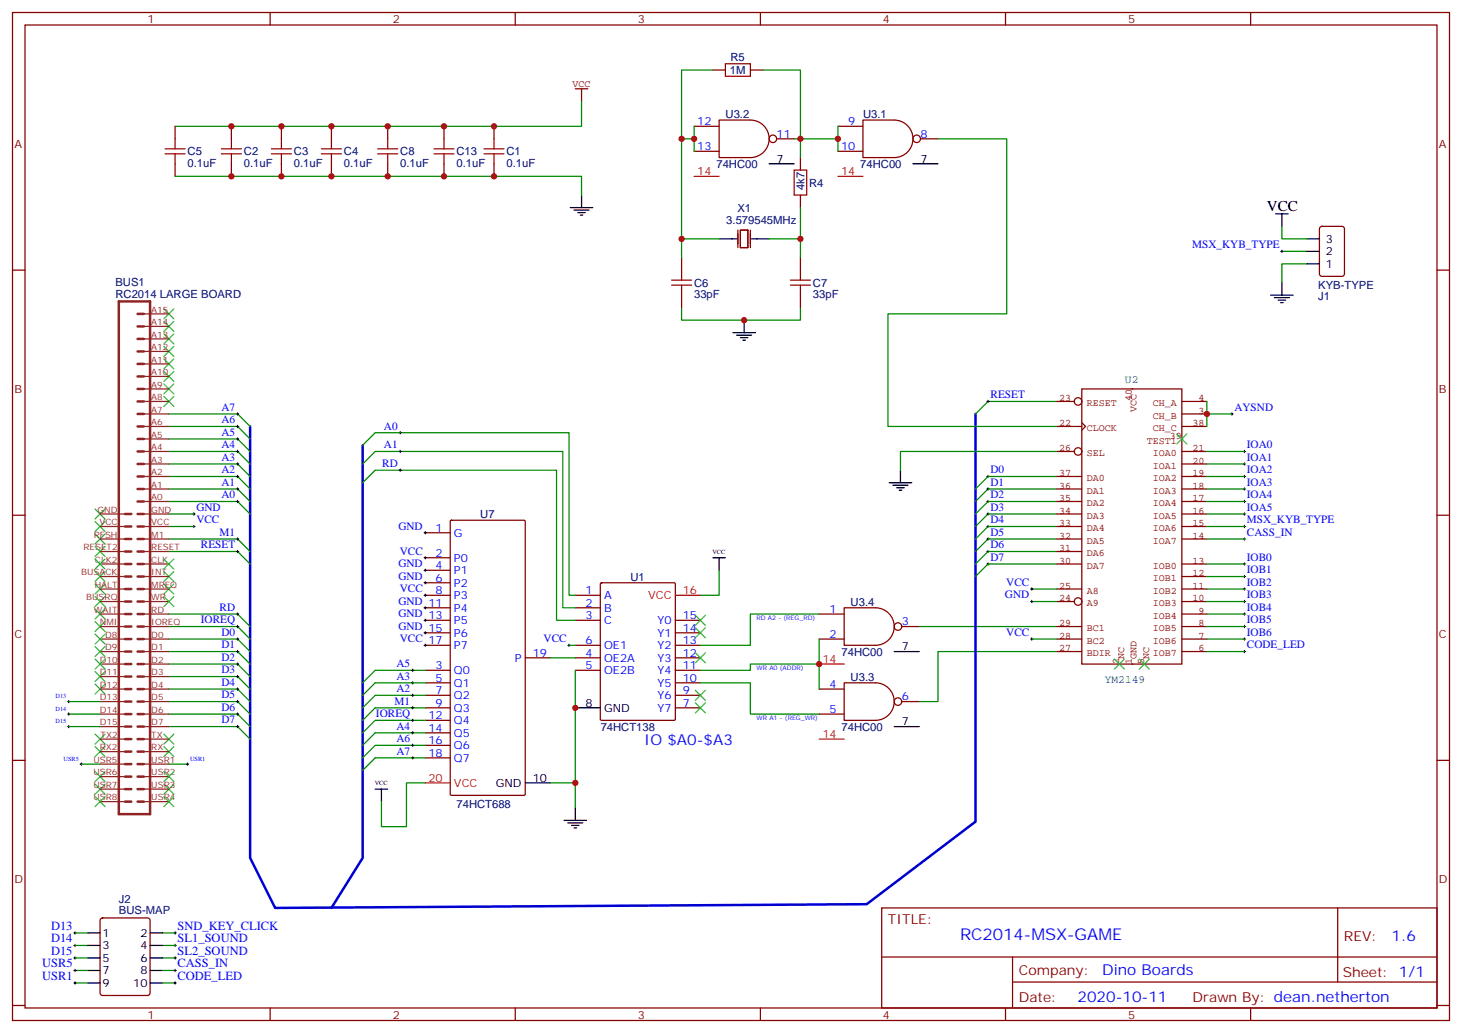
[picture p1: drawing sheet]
<svg xmlns="http://www.w3.org/2000/svg" width="412mm" height="292mm" viewBox="0 0 412 292" stroke-linecap="round" stroke-linejoin="round" font-family="sans-serif">
<g fill="none" stroke="#870000" stroke-width=".35">
<path d="M3.5 3.5h405.4v284.4h-405.4zM7.1 7.1h398.2v277.2h-398.2zM76.2 3.5v3.6M145.3 3.5v3.6M214.5 3.5v3.6M283.6 3.5v3.6M352.8 3.5v3.6M3.5 76.2h3.6M405.3 76.2h3.6M3.5 145.3h3.6M405.3 145.3h3.6M162.3 167.9h7"/>
<path d="M162.3 171.4h7M162.3 175h7M169.4 164.6l.3-.2h20.4l.4 .2v38.2l-.2 .4h-20.6l-.3-.2zM190.5 175h7.1M190.5 178.5h7.1M231.1 173.2h7M238.1 171.4h8.8a5.3 5.3 0 0 1 5.3 5.3 5.3 5.3 0 0 1-5.3 5.3h-8.8zM254.4 176.7h4.9M162.3 185.6h7M162.3 189.1h7M162.3 182h7M190.5 185.6h7.1"/>
<path d="M190.5 189.1h7.1M190.5 182h7.1M190.5 199.7h7.1M190.5 196.1h7.1M190.5 192.6h7.1M231.1 194.4h7M231.1 180.3h7M238.1 192.6h8.8a5.3 5.3 0 0 1 5.3 5.3 5.3 5.3 0 0 1-5.3 5.3h-8.8zM254.4 197.9h4.9M3.5 214.5h3.6M231.1 201.4h7M405.3 214.5h3.6"/>
<path d="M248.7 256.1h156.6v28.2h-156.6zM377.3 256.1v20.9M248.7 270h156.5M285.6 277h119.6M285.6 270v14.1M3.5 283.6h3.6M76.2 284.3v3.6M145.3 284.3v3.6M214.5 284.3v3.6M283.6 284.3v3.6M352.8 284.3v3.6M405.3 283.6h3.6"/>
<circle cx="253.3" cy="176.7" r="1.06"/>
<circle cx="253.3" cy="197.9" r="1.06"/>
</g>
<path d="M201.1 157.3h3.5M202.8 157.3v3.6M162.3 199.7h7M252.2 183.8h7.1M252.2 205h7.1" fill="none" stroke="#000" stroke-width=".35"/>
<path d="M190.5 167.9h7.1M231.1 187.3h7M231.1 208.5h7" fill="none" stroke="#f00" stroke-width=".35"/>
<g fill="none" stroke="#008700" stroke-width=".35">
<path d="M47.6 116.8h19.4l3.6 3.5M298.1 113.2h-19.4l-3.5 3.6M47.6 137.9h19.4l3.6 3.6M47.6 120.3h19.4l3.6 3.5M47.6 123.8h19.4l3.6 3.6M47.6 127.4h19.4l3.6 3.5M47.6 130.9h19.4l3.6 3.5M47.6 134.4h19.4l3.6 3.5M102.3 130.9l3.5-3.5h52.9v44h3.6M102.3 136.2l3.5-3.6h51.2v42.4h5.3M105.8 122.1l-3.5 3.5M112.9 122.1h47.6v45.8h1.8"/>
<path d="M298.1 134.4h-19.4l-3.5 3.5M298.1 137.9h-19.4l-3.5 3.6M47.6 141.5h19.4l3.6 3.5M47.6 145h7.1M47.6 148.5h7.1M47.6 155.6h19.4l3.6 3.5M298.1 141.5h-19.4l-3.5 3.5M298.1 145h-19.4l-3.5 3.5M298.1 148.5h-19.4l-3.5 3.5M298.1 152h-19.4l-3.5 3.6M298.1 155.6h-19.4l-3.5 3.5M298.1 159.1h-19.4l-3.5 3.5"/>
<path d="M47.6 176.7h19.4l3.6 3.6M47.6 173.2h19.4l3.6 3.5M202.8 160.9v7h-5.2M231.1 173.2h-19.4v8.8h-14.1M259.3 176.7h38.8M47.6 180.3h19.4l3.6 3.5M47.6 183.8h19.4l3.6 3.5M47.6 187.3h19.4l3.6 3.6M47.6 190.9h19.4l3.6 3.5M47.6 194.4h19.4l3.6 3.5M47.6 197.9h19.4l3.6 3.5M116.4 199.7h-10.6l-3.5 3.5"/>
<path d="M116.4 196.1h-10.6l-3.5 3.6M116.4 192.6h-10.6l-3.5 3.5M162.3 189.1v31.7M197.6 192.6h14.1v8.8h19.4M231.1 180.3v7h-19.4v1.8h-14.1M231.1 187.3v7.1M298.1 183.8h-33.5v14.1h-5.3M47.6 201.4h19.4l3.6 3.6M47.6 205h19.4l3.6 3.5M116.4 203.2h-10.6l-3.5 3.5M116.4 206.7h-10.6l-3.5 3.6M116.4 210.3h-10.6l-3.5 3.5"/>
<path d="M116.4 213.8h-10.6l-3.5 3.5"/>
</g>
<g fill="none" stroke="#3c3" stroke-width=".35">
<path d="M46.2 97.7l2.8 2.8M46.2 94.2l2.8 2.8M46.2 90.7l2.8 2.8M46.2 87.1l2.8 2.9M49 97.7l-2.8 2.8M49 94.2l-2.8 2.8M49 90.7l-2.8 2.8M49 87.1l-2.8 2.9M46.2 111.8l2.8 2.9M46.2 108.3l2.8 2.8M46.2 104.8l2.8 2.8M46.2 101.2l2.8 2.9"/>
<path d="M49 111.8l-2.8 2.9M49 108.3l-2.8 2.8M49 104.8l-2.8 2.8M49 101.2l-2.8 2.9M46.2 164.7l2.8 2.9M46.2 161.2l2.8 2.8M49 164.7l-2.8 2.9M49 161.2l-2.8 2.8M196.1 177.1l2.9 2.8M196.1 173.6l2.9 2.8M199 177.1l-2.9 2.8M199 173.6l-2.9 2.8"/>
<path d="M196.1 198.3l2.9 2.8M196.1 194.7l2.9 2.9M196.1 184.1l2.9 2.9M199 198.3l-2.9 2.8M199 194.7l-2.9 2.9M199 184.1l-2.9 2.9M46.2 210.6l2.8 2.8M46.2 207.1l2.8 2.8M49 210.6l-2.8 2.8M49 207.1l-2.8 2.8M46.2 221.2l2.8 2.8M49 221.2l-2.8 2.8"/>
</g>
<path d="M275.2 116.8v115l-30.7 23.3-166.9 1-7-14.1v-121.7M102.3 125.6v116.4l-8.8 14.1" fill="none" stroke="#00c" stroke-width=".71"/>
<g fill="none" stroke="#000" stroke-width=".28">
<path d="M66.7 116.8h.7M67 116.4v.7M67 119.9v.7M278.3 113.2h.7M278.7 112.9v.7M66.7 127.4h.7M66.7 137.9h.7M66.7 134.4h.7M66.7 130.9h.7M66.7 123.8h.7M66.7 120.3h.7M67 123.5v.7"/>
<path d="M67 127v.7M67 130.5v.7M67 134.1v.7M67 137.6v.7M112.5 122.1h.7M112.5 127.4h.7M112.5 132.6h.7M112.9 121.7v.7M112.9 127v.7M112.9 132.3v.7M278.3 137.9h.7M278.3 134.4h.7"/>
<path d="M278.7 134.1v.7M278.7 137.6v.7M54.3 145h.7M54.3 148.5h.7M54.7 144.6v.7M54.7 148.2v.7M66.7 141.5h.7M66.7 155.6h.7M67 141.1v.7M67 155.2v.7M278.3 141.5h.7M278.3 145h.7"/>
<path d="M278.3 148.5h.7M278.3 152h.7M278.3 155.6h.7M278.3 159.1h.7M278.7 141.1v.7M278.7 144.6v.7M278.7 148.2v.7M278.7 151.7v.7M278.7 155.2v.7M278.7 158.7v.8M66.7 173.2h.7M66.7 176.7h.7"/>
<path d="M67 172.9v.7M67 176.4v.7M67 179.9v.7M66.7 180.3h.7M66.7 183.8h.7M66.7 187.3h.7M66.7 190.9h.7M66.7 194.4h.7M66.7 197.9h.7M67 183.4v.7M67 187v.7M67 190.5v.7"/>
<path d="M67 194v.7M67 197.6v.7M66.7 205h.7M66.7 201.4h.7M67 201.1v.7M67 204.6v.7"/>
</g>
<circle cx="319.3" cy="187.3" r=".18" fill="#850000"/>
<path d="M333.4 137.9h7M333.4 134.4h7M333.4 159.1h7M333.4 152h7M333.4 148.5h7M333.4 145h7M333.4 141.5h7M333.4 169.7h7M333.4 166.2h7M333.4 162.6h7" fill="none" stroke="#850000" stroke-width=".35"/>
<circle cx="315.7" cy="187.3" r=".18" fill="#850000"/>
<g fill="none" stroke="#850000" stroke-width=".35">
<path d="M298.1 113.2h4.9M305.2 119.2l1 1.1-1 1.1M333.4 116.8h7M298.1 127.4h4.9M298.1 120.3h7.1M298.1 137.9h7.1M298.1 134.4h7.1M333.4 130.9h7M333.4 127.4h7M333.4 120.3h7M298.1 159.1h7.1M298.1 155.6h7.1"/>
<path d="M298.1 152h7.1M298.1 148.5h7.1M298.1 145h7.1M298.1 141.5h7.1M298.1 169.7h4.9M298.1 166.2h7.1M298.1 176.7h7.1M298.1 183.8h7.1M298.1 180.3h7.1"/>
<circle cx="304.1" cy="113.2" r="1.06"/>
<circle cx="304.1" cy="127.4" r="1.06"/>
<circle cx="304.1" cy="169.7" r="1.06"/>
</g>
<circle cx="333.4" cy="123.8" r=".18" fill="#850000"/>
<path d="M333.4 113.2h7" fill="none" stroke="#850000" stroke-width=".35"/>
<g fill="#850000">
<circle cx="319.3" cy="109.7" r=".18"/>
<circle cx="322.8" cy="187.3" r=".18"/>
</g>
<path d="M162.3 25h3.5M164 25v3.6M305.2 109.7h28.2v77.6h-28.2zM333.4 176.7h7M333.4 173.2h7M333.4 183.8h7M333.4 180.3h7" fill="none" stroke="#850000" stroke-width=".35"/>
<g fill="none" stroke="#008700" stroke-width=".35">
<path d="M201.1 19.8h-8.8v19.4M215.2 19.8h10.6v19.4h10.6M164 28.6v7h-114.6M195.8 35.6v7.1M195.8 39.2h-3.5v28.2M224 39.2h1.8v5.2M236.4 35.6v7.1M264.6 39.2h19.4v49.3h-33.5v31.8h47.6M49.4 49.7h114.6v5.3M225.8 58.6v8.8M202.8 67.4h-10.5v5.3M217 67.4h8.8v5.3"/>
<path d="M361.6 63.9v3.5h7.1M361.6 70.9h7.1M368.7 74.4h-7.1v5.3M192.3 86.8v3.5h33.5v-3.5M340.4 113.2v7.1M340.4 116.8h7.1M105.8 122.1h7.1M298.1 127.4h-44.1v5.2M340.4 127.4h10.6M340.4 130.9h10.6M340.4 134.4h10.6M340.4 137.9h10.6"/>
<path d="M47.6 152h19.4l3.6 3.6M340.4 141.5h10.6M340.4 145h10.6M340.4 148.5h10.6M340.4 152h10.6M340.4 159.1h10.6M291 169.7h7.1M291 166.2h7.1M340.4 169.7h10.6M340.4 166.2h10.6M340.4 162.6h10.6M340.4 173.2h10.6"/>
<path d="M340.4 176.7h10.6M19.4 197.9h8.8M116.4 199.7h3.5M116.4 196.1h3.5M116.4 192.6h3.5M119.9 189.1h-14.1l-3.5 3.5M155.2 185.6h7.1M160.5 182h1.8M291 180.3h7.1M340.4 180.3h10.6M340.4 183.8h10.6M19.4 201.4h8.8"/>
<path d="M19.4 205h8.8M22.9 215.5h5.3M47.6 215.5h5.3M116.4 213.8h3.5M116.4 210.3h3.5M116.4 206.7h3.5M116.4 203.2h3.5M119.9 220.8h-5.2v12.4h-7.1v-7.1M155.2 220.8h7.1v7.1M21.2 263.2h3.5M21.2 266.7h3.5M21.2 270.2h3.5"/>
<path d="M21.2 273.8h3.5M21.2 277.3h3.5M45.9 263.2h3.5M45.9 266.7h3.5M45.9 270.2h3.5M45.9 273.8h3.5M45.9 277.3h3.5"/>
</g>
<g fill="none" stroke="#000" stroke-width=".28">
<path d="M361.2 70.9h.7M361.6 70.6v.7M347.1 116.8h.7M347.5 116.4v.7M350.7 127.4h.7M350.7 130.9h.7M350.7 134.4h.7M350.7 137.9h.7M351 127v.7M351 130.5v.7M351 134.1v.7M351 137.6v.7"/>
<path d="M66.7 152h.7M67 151.7v.7M119.6 150.3h.7M119.6 157.3h.7M119.9 149.9v.7M119.9 157v.7M350.7 148.5h.7M350.7 152h.7M350.7 141.5h.7M350.7 145h.7M350.7 159.1h.7M351 141.1v.7"/>
<path d="M351 144.6v.7M351 148.2v.7M351 151.7v.7M351 158.7v.8M119.6 160.9h.7M119.6 164.4h.7M119.6 175h.7M119.6 178.5h.7M119.6 171.4h.7M119.6 167.9h.7M119.9 160.5v.7M119.9 164v.7"/>
<path d="M119.9 167.6v.7M119.9 171.1v.7M119.9 174.6v.7M119.9 178.2v.7M290.7 169.7h.7M290.7 166.2h.7M291 165.8v.7M291 169.3v.7M291 179.9v.7M350.7 169.7h.7M350.7 166.2h.7M350.7 162.6h.7"/>
<path d="M350.7 173.2h.7M350.7 176.7h.7M351 162.3v.7M351 165.8v.7M351 169.3v.7M351 172.9v.7M351 176.4v.7M351 179.9v.7M19 197.9h.8M19.4 197.6v.7M116.1 192.6h.7M116.1 189.1h.7"/>
<path d="M116.1 196.1h.7M116.1 199.7h.7M116.4 188.7v.7M116.4 192.3v.7M116.4 195.8v.7M116.4 199.3v.7M119.6 182h.7M119.9 181.7v.7M160.2 182h.7M160.5 181.7v.7M290.7 180.3h.7M350.7 180.3h.7"/>
<path d="M350.7 183.8h.7M351 183.4v.7M19 205h.8M19 201.4h.8M19.4 201.1v.7M19.4 204.6v.7M22.6 215.5h.7M22.9 215.2v.7M52.6 215.5h.7M52.9 215.2v.7M116.1 213.8h.7M116.1 210.3h.7"/>
<path d="M116.1 206.7h.7M116.1 203.2h.7M116.4 202.8v.8M116.4 206.4v.7M116.4 209.9v.7M116.4 213.4v.7M20.8 266.7h.7M20.8 270.2h.7M20.8 263.2h.7M20.8 273.8h.7M20.8 277.3h.7M21.2 262.8v.7"/>
<path d="M21.2 266.3v.8M21.2 269.9v.7M21.2 273.4v.7M21.2 276.9v.7M49 266.7h.7M49 270.2h.7M49 263.2h.7M49 273.8h.7M49 277.3h.7M49.4 262.8v.7M49.4 266.3v.8M49.4 269.9v.7"/>
<path d="M49.4 273.4v.7M49.4 276.9v.7"/>
</g>
<g fill="none" stroke="#000" stroke-width=".35">
<path d="M160.9 58.6h6.3M161.9 59.3h4.3M163 60h2.1M164 55v3.6M217 46.2h7M257.5 46.2h7.1M163.7 60.7h.7M202.8 67.4h5M212 67.4h5M359.8 60.3h3.6M361.6 60.3v3.6M361.6 79.7v3.6"/>
<path d="M368.7 67.4h3.5M368.7 74.4h3.5M368.7 70.9h3.5M206.7 93.8h6.4M207.8 94.5h4.2M208.8 95.2h2.2M209.5 96h.8M209.9 90.3v3.5M358.4 83.3h6.4M359.5 84h4.2M360.5 84.7h2.2M361.2 85.4h.7"/>
<path d="M250.8 136.2h6.4M251.9 136.9h4.2M252.9 137.6h2.2M253.6 138.3h.8M254 132.6v3.6M105.8 222.6h3.6M107.6 222.6v3.5M148.2 220.8h7M159.1 231.4h6.4M160.2 232.1h4.2M161.2 232.8h2.1M161.9 233.5h.7"/>
<path d="M162.3 227.9v3.5M24.7 263.2h3.5M24.7 266.7h3.5M24.7 270.2h3.5M24.7 273.8h3.5M24.7 277.3h3.5M42.3 263.2h3.6M42.3 266.7h3.6M42.3 270.2h3.6M42.3 273.8h3.6M42.3 277.3h3.6"/>
</g>
<g fill="none" stroke="#3c3" stroke-width=".35">
<path d="M332 122.4l2.8 2.8M334.8 122.4l-2.8 2.8M26.8 154.2l2.8 2.8M26.8 150.6l2.8 2.9M26.8 147.1l2.8 2.8M26.8 143.6l2.8 2.8M26.8 157.7l2.8 2.8M29.6 154.2l-2.8 2.8M29.6 150.6l-2.8 2.9M29.6 147.1l-2.8 2.8M29.6 143.6l-2.8 2.8M29.6 157.7l-2.8 2.8"/>
<path d="M46.2 157.7l2.8 2.8M49 157.7l-2.8 2.8M26.8 161.2l2.8 2.8M26.8 164.7l2.8 2.9M26.8 168.3l2.8 2.8M26.8 171.8l2.8 2.8M26.8 175.3l2.8 2.9M26.8 178.9l2.8 2.8M29.6 161.2l-2.8 2.8M29.6 164.7l-2.8 2.9M29.6 168.3l-2.8 2.8M29.6 171.8l-2.8 2.8"/>
<path d="M29.6 175.3l-2.8 2.9M29.6 178.9l-2.8 2.8M46.2 168.3l2.8 2.8M49 168.3l-2.8 2.8M26.8 189.4l2.8 2.9M26.8 193l2.8 2.8M26.8 182.4l2.8 2.8M26.8 185.9l2.8 2.8M29.6 189.4l-2.8 2.9M29.6 193l-2.8 2.8M29.6 182.4l-2.8 2.8M29.6 185.9l-2.8 2.8"/>
<path d="M314.3 185.9l2.8 2.8M317.1 185.9l-2.8 2.8M321.4 185.9l2.8 2.8M324.2 185.9l-2.8 2.8M26.8 207.1l2.8 2.8M26.8 210.6l2.8 2.8M26.8 217.7l2.8 2.8M29.6 207.1l-2.8 2.8M29.6 210.6l-2.8 2.8M29.6 217.7l-2.8 2.8M46.2 217.7l2.8 2.8M49 217.7l-2.8 2.8"/>
<path d="M26.8 221.2l2.8 2.8M26.8 224.7l2.8 2.8M29.6 221.2l-2.8 2.8M29.6 224.7l-2.8 2.8M46.2 224.7l2.8 2.8M49 224.7l-2.8 2.8"/>
</g>
<g fill="none" stroke="#a10000" stroke-width=".35">
<path d="M204.6 18h7.1v3.5h-7.1zM49.4 39.2v2.8M65.3 39.2v2.8M79.4 39.2v2.8M93.5 39.2v2.8M109.4 39.2v2.8M125.2 39.2v2.8M139.3 39.2v2.8M46.6 43.4h5.6M46.6 42h5.6M49.4 43.4v2.8M62.4 43.4h5.7"/>
<path d="M62.4 42h5.7M65.3 43.4v2.8M76.6 43.4h5.6M76.6 42h5.6M79.4 43.4v2.8M90.7 43.4h5.6M90.7 42h5.6M93.5 43.4v2.8M106.5 43.4h5.7M106.5 42h5.7M109.4 43.4v2.8M122.4 43.4h5.7"/>
<path d="M122.4 42h5.7M125.2 43.4v2.8M136.5 43.4h5.7M136.5 42h5.7M139.3 43.4v2.8M224 48h3.5v7h-3.5zM189.4 79h5.7M192.3 76.2v2.8M223 79h5.6M225.8 76.2v2.8M189.4 80.4h5.7M192.3 80.4v2.9"/>
<path d="M223 80.4h5.6M225.8 80.4v2.9"/>
</g>
<g fill="none" stroke="#870000" stroke-width=".35">
<path d="M201.1 19.8h3.5M211.7 19.8h3.5M49.4 35.6v3.6M65.3 35.6v3.6M79.4 35.6v3.6M93.5 35.6v3.6M109.4 35.6v3.6M125.2 35.6v3.6M139.3 35.6v3.6M195.8 35.6h7M202.8 33.9h8.9a5.3 5.3 0 0 1 5.3 5.3 5.3 5.3 0 0 1-5.3 5.2h-8.9zM219.1 39.2h4.9"/>
<path d="M236.4 35.6h7M243.4 33.9h8.8a5.3 5.3 0 0 1 5.3 5.3 5.3 5.3 0 0 1-5.3 5.2h-8.8zM259.6 39.2h5M49.4 46.2v3.5M65.3 46.2v3.5M79.4 46.2v3.5M93.5 46.2v3.5M109.4 46.2v3.5M125.2 46.2v3.5M139.3 46.2v3.5M195.8 42.7h7M225.8 44.4v3.6"/>
<path d="M225.8 55v3.6M236.4 42.7h7M192.3 72.7v3.5M208.1 64.9v4.9M208.8 64.9h2.2v4.9h-2.2zM211.7 64.9v4.9M225.8 72.7v3.5M372.4 64.1l.5-.2h5.6l.7 .4v13l-.4 .6-5.9 .1-.7-.5v-12.9zM192.3 83.3v3.5M225.8 83.3v3.5M119.9 150.3h7.1M119.9 157.3h7.1"/>
<path d="M127.1 146.9l.3-.1h20.4l.4 .3v76.9l-.4 .4h-20.4l-.4-.4zM119.9 160.9h7.1M119.9 164.4h7.1M119.9 167.9h7.1M119.9 171.4h7.1M119.9 175h7.1M119.9 178.5h7.1M119.9 189.1h7.1M119.9 192.6h7.1M119.9 196.1h7.1M119.9 199.7h7.1M119.9 182h7.1"/>
<path d="M148.2 185.6h7M119.9 203.2h7.1M119.9 206.7h7.1M119.9 210.3h7.1M119.9 213.8h7.1M28.5 259.1l.4-.2h12.7l.7 .5v20.7l-.4 .7h-13l-.6-.5-.1-20.7z"/>
<circle cx="218" cy="39.2" r="1.06"/>
<circle cx="258.6" cy="39.2" r="1.06"/>
</g>
<g fill="none" stroke="#8c2424" stroke-width=".71">
<path d="M33.5 85h8.8v144.7h-8.8zM38.8 95.6h1.8M38.8 92.1h1.8M38.8 88.5h1.8M38.8 99.1h1.8M38.8 102.7h1.8M38.8 106.2h1.8M38.8 109.7h1.8M38.8 113.2h1.8M38.8 116.8h1.8M38.8 120.3h1.8M38.8 130.9h1.8"/>
<path d="M38.8 127.4h1.8M38.8 123.8h1.8M38.8 137.9h1.8M38.8 134.4h1.8M35.3 145h1.7M35.3 148.5h1.7M35.3 152h1.7M35.3 155.6h1.7M35.3 159.1h1.7M38.8 141.5h1.8M38.8 145h1.8M38.8 148.5h1.8"/>
<path d="M38.8 152h1.8M38.8 155.6h1.8M38.8 159.1h1.8M35.3 166.2h1.7M35.3 162.6h1.7M35.3 173.2h1.7M35.3 169.7h1.7M35.3 176.7h1.7M38.8 166.2h1.8M38.8 162.6h1.8M38.8 173.2h1.8M38.8 169.7h1.8"/>
<path d="M38.8 176.7h1.8M35.3 180.3h1.7M35.3 183.8h1.7M35.3 187.3h1.7M35.3 190.9h1.7M35.3 197.9h1.7M35.3 194.4h1.7M38.8 180.3h1.8M38.8 183.8h1.8M38.8 187.3h1.8M38.8 190.9h1.8M38.8 197.9h1.8"/>
<path d="M38.8 194.4h1.8M35.3 201.4h1.7M35.3 208.5h1.7M35.3 205h1.7M35.3 212h1.7M35.3 215.5h1.7M35.3 219.1h1.7M38.8 201.4h1.8M38.8 208.5h1.8M38.8 205h1.8M38.8 212h1.8M38.8 215.5h1.8"/>
<path d="M38.8 219.1h1.8M35.3 222.6h1.7M35.3 226.1h1.7M38.8 222.6h1.8M38.8 226.1h1.8"/>
</g>
<g fill="none" stroke="#8c2424" stroke-width=".35">
<path d="M40.6 88.5h7M40.6 92.1h7M40.6 95.6h7M40.6 99.1h7M40.6 102.7h7M40.6 106.2h7M40.6 109.7h7M40.6 113.2h7M40.6 116.8h7M40.6 120.3h7M40.6 123.8h7M40.6 127.4h7"/>
<path d="M40.6 130.9h7M40.6 134.4h7M40.6 137.9h7M28.2 145h7.1M28.2 148.5h7.1M28.2 152h7.1M28.2 155.6h7.1M28.2 159.1h7.1M40.6 141.5h7M40.6 145h7M40.6 148.5h7M40.6 152h7"/>
<path d="M40.6 155.6h7M40.6 159.1h7M28.2 162.6h7.1M28.2 166.2h7.1M28.2 169.7h7.1M28.2 173.2h7.1M28.2 176.7h7.1M40.6 162.6h7M40.6 166.2h7M40.6 169.7h7M40.6 173.2h7M40.6 176.7h7"/>
<path d="M28.2 180.3h7.1M28.2 183.8h7.1M28.2 187.3h7.1M28.2 190.9h7.1M28.2 194.4h7.1M28.2 197.9h7.1M40.6 180.3h7M40.6 183.8h7M40.6 187.3h7M40.6 190.9h7M40.6 194.4h7M40.6 197.9h7"/>
<path d="M28.2 201.4h7.1M28.2 205h7.1M28.2 208.5h7.1M28.2 212h7.1M28.2 215.5h7.1M28.2 219.1h7.1M40.6 201.4h7M40.6 205h7M40.6 208.5h7M40.6 212h7M40.6 215.5h7M40.6 219.1h7"/>
<path d="M28.2 222.6h7.1M28.2 226.1h7.1M40.6 222.6h7M40.6 226.1h7"/>
</g>
<path d="M195.8 49.7h7M236.4 49.7h7M119.9 220.8h7.1" fill="none" stroke="#f00" stroke-width=".35"/>
<g fill="#c00">
<circle cx="231.1" cy="187.3" r=".88"/>
<circle cx="79.4" cy="35.6" r=".88"/>
<circle cx="93.5" cy="35.6" r=".88"/>
<circle cx="65.3" cy="35.6" r=".88"/>
<circle cx="65.3" cy="49.7" r=".88"/>
<circle cx="79.4" cy="49.7" r=".88"/>
<circle cx="93.5" cy="49.7" r=".88"/>
<circle cx="109.4" cy="49.7" r=".88"/>
<circle cx="109.4" cy="35.6" r=".88"/>
<circle cx="139.3" cy="49.7" r=".88"/>
<circle cx="139.3" cy="35.6" r=".88"/>
<circle cx="340.4" cy="116.8" r=".88"/>
<circle cx="209.9" cy="90.3" r=".88"/>
<circle cx="192.3" cy="67.4" r=".88"/>
<circle cx="192.3" cy="39.2" r=".88"/>
<circle cx="236.4" cy="39.2" r=".88"/>
<circle cx="195.8" cy="39.2" r=".88"/>
<circle cx="225.8" cy="67.4" r=".88"/>
<circle cx="225.8" cy="39.2" r=".88"/>
<circle cx="162.3" cy="199.7" r=".88"/>
<circle cx="162.3" cy="220.8" r=".88"/>
<circle cx="125.2" cy="49.7" r=".88"/>
<circle cx="125.2" cy="35.6" r=".88"/>
</g>
<text font-size="4.6" fill="#00f" x="270.8" y="265.1">RC2014-MSX-GAME</text>
<text font-size="4.2" x="357.4" y="59.6">VCC</text>
<g font-size="4.2" fill="#00f">
<text x="181.7" y="210.3">IO $A0-$A3</text>
<text x="392.5" y="265.4">1.6</text>
<text x="310.9" y="274.9">Dino Boards</text>
<text x="304" y="282.7">2020-10-11</text>
</g>
<g font-size="3.9" fill="#800">
<text x="250.5" y="260.7">TITLE:</text>
<text x="379.1" y="265.4">REV:</text>
<text x="287.4" y="274.9">Company:</text>
<text x="378.7" y="275.5">Sheet: 1/1</text>
<text x="287.4" y="282.6">Date:</text>
<text x="336.4" y="282.7">Drawn By: dean.netherton</text>
</g>
<g font-size="3.5" fill="#00f">
<text x="14.4" y="262.3">D13</text>
<text x="50.1" y="262.3">SND_KEY_CLICK</text>
<text x="14.4" y="265.8">D14</text>
<text x="14.4" y="269.3">D15</text>
<text x="50.1" y="265.8">SL1_SOUND</text>
<text x="50.1" y="269.3">SL2_SOUND</text>
<text x="11.9" y="272.9">USR5</text>
<text x="50.1" y="272.9">CASS_IN</text>
<text x="11.9" y="276.4">USR1</text>
<text x="50.1" y="276.4">CODE_LED</text>
</g>
<g font-size="3.2" fill="#800">
<text x="41.6" y="6.5">1</text>
<text x="110.8" y="6.5">2</text>
<text x="179.9" y="6.5">3</text>
<text x="249.1" y="6.5">4</text>
<text x="318.2" y="6.5">5</text>
<text x="4.1" y="41.6">A</text>
<text x="405.9" y="41.6">A</text>
<text x="4.1" y="110.8">B</text>
<text x="405.9" y="110.8">B</text>
<text x="4.1" y="179.9">C</text>
<text x="405.9" y="179.9">C</text>
<text x="4.1" y="249.1">D</text>
<text x="405.9" y="249.1">D</text>
<text x="41.6" y="287.3">1</text>
<text x="110.8" y="287.3">2</text>
<text x="179.9" y="287.3">3</text>
<text x="249.1" y="287.3">4</text>
<text x="318.2" y="287.3">5</text>
</g>
<g font-size="3.2" fill="#000080">
<text x="206" y="17.3">R5</text>
<text x="205.9" y="20.9">1M</text>
<text x="204.7" y="33.3">U3.2</text>
<text x="243.5" y="33.3">U3.1</text>
<text x="52.9" y="47">0.1uF</text>
<text x="52.9" y="43.8">C5</text>
<text x="68.8" y="47">0.1uF</text>
<text x="68.8" y="43.8">C2</text>
<text x="82.9" y="47">0.1uF</text>
<text x="82.9" y="43.8">C3</text>
<text x="97" y="47">0.1uF</text>
<text x="97" y="43.8">C4</text>
<text x="112.9" y="47">0.1uF</text>
<text x="112.9" y="43.8">C8</text>
<text x="128.8" y="47">0.1uF</text>
<text x="128.8" y="43.8">C13</text>
<text x="142.9" y="47">0.1uF</text>
<text x="142.9" y="43.8">C1</text>
<text x="202.1" y="47.4">74HC00</text>
<text x="242.7" y="47.4">74HC00</text>
<text x="226.9" y="53.5" transform="rotate(-90 226.9 53.5)">4k7</text>
<text x="228.2" y="52.6">R4</text>
<text x="208" y="59.7">X1</text>
<text x="204.9" y="63.2">3.579545MHz</text>
<text x="32.6" y="84">RC2014 LARGE BOARD</text>
<text x="32.6" y="80.8">BUS1</text>
<text x="195.8" y="80.9">C6</text>
<text x="229.3" y="80.9">C7</text>
<text x="371.9" y="81.5">KYB-TYPE</text>
<text x="195.8" y="84">33pF</text>
<text x="229.3" y="84">33pF</text>
<text x="371.9" y="84.7">J1</text>
<text x="135.5" y="146.1">U7</text>
<text x="177.8" y="163.8">U1</text>
<text x="239.9" y="170.9">U3.4</text>
<text x="237.4" y="185">74HC00</text>
<text x="239.9" y="192">U3.3</text>
<text x="169.4" y="206.1">74HCT138</text>
<text x="237.4" y="206.1">74HC00</text>
<text x="128.8" y="227.9">74HCT688</text>
<text x="33.5" y="257.9">BUS-MAP</text>
<text x="33.5" y="254.7">J2</text>
</g>
<g font-size="3.2" fill="#00f">
<text x="196.7" y="35.3">12</text>
<text x="239.3" y="35.3">9</text>
<text x="219.1" y="38.8">11</text>
<text x="259.6" y="38.8">8</text>
<text x="196.7" y="42.3">13</text>
<text x="237.3" y="42.3">10</text>
<text x="336.3" y="70">MSX_KYB_TYPE</text>
<text x="279.4" y="112.4">RESET</text>
<text x="62.4" y="119.4">A6</text>
<text x="62.4" y="115.9">A7</text>
<text x="348.2" y="115.9">AYSND</text>
<text x="62.4" y="122.9">A5</text>
<text x="108.3" y="121.2">A0</text>
<text x="62.4" y="130">A3</text>
<text x="62.4" y="126.5">A4</text>
<text x="107.8" y="131.8">RD</text>
<text x="108.3" y="126.5">A1</text>
<text x="351.7" y="126.5">IOA0</text>
<text x="351.7" y="130">IOA1</text>
<text x="62.4" y="137.1">A1</text>
<text x="62.4" y="133.5">A2</text>
<text x="279.4" y="133.5">D0</text>
<text x="279.4" y="137.1">D1</text>
<text x="351.7" y="133.5">IOA2</text>
<text x="351.7" y="137.1">IOA3</text>
<text x="62.4" y="140.6">A0</text>
<text x="279.4" y="140.6">D2</text>
<text x="351.7" y="140.6">IOA4</text>
<text x="55.4" y="144.1">GND</text>
<text x="55.4" y="147.6">VCC</text>
<text x="112.4" y="149.4">GND</text>
<text x="122.9" y="149.9">1</text>
<text x="279.4" y="144.1">D3</text>
<text x="279.4" y="147.6">D4</text>
<text x="351.7" y="147.6">MSX_KYB_TYPE</text>
<text x="351.7" y="144.1">IOA5</text>
<text x="56.7" y="154.7">RESET</text>
<text x="61.9" y="151.2">M1</text>
<text x="128.1" y="151.3">G</text>
<text x="279.4" y="151.2">D5</text>
<text x="279.4" y="154.7">D6</text>
<text x="351.7" y="151.2">CASS_IN</text>
<text x="112.4" y="160">GND</text>
<text x="112.8" y="156.5">VCC</text>
<text x="122.9" y="157">2</text>
<text x="122.9" y="160.5">4</text>
<text x="128.1" y="158.4">P0</text>
<text x="128.1" y="161.9">P1</text>
<text x="279.4" y="158.2">D7</text>
<text x="351.7" y="158.2">IOB0</text>
<text x="351.7" y="161.7">IOB1</text>
<text x="112.4" y="163.5">GND</text>
<text x="112.8" y="167">VCC</text>
<text x="122.9" y="164">6</text>
<text x="122.9" y="167.6">8</text>
<text x="128.1" y="165.5">P2</text>
<text x="165.2" y="167.6">1</text>
<text x="283.9" y="165.3">VCC</text>
<text x="351.7" y="165.3">IOB2</text>
<text x="61.9" y="172.3">RD</text>
<text x="112.4" y="170.6">GND 11</text>
<text x="128.1" y="169">P3</text>
<text x="128.1" y="172.5">P4</text>
<text x="165.2" y="171.1">2</text>
<text x="170.4" y="169">A</text>
<text x="170.4" y="172.5">B</text>
<text x="234" y="172.9">1</text>
<text x="283.5" y="168.8">GND</text>
<text x="351.7" y="168.8">IOB3</text>
<text x="351.7" y="172.3">IOB4</text>
<text x="56.7" y="175.9">IOREQ</text>
<text x="62.4" y="179.4">D0</text>
<text x="112.4" y="174.1">GND 13</text>
<text x="112.4" y="177.6">GND 15</text>
<text x="128.1" y="176">P5</text>
<text x="128.1" y="179.6">P6</text>
<text x="165.2" y="174.6">3</text>
<text x="170.4" y="176">C</text>
<text x="185.5" y="179.6">Y1</text>
<text x="185.5" y="176">Y0</text>
<text x="192.6" y="178.2">14</text>
<text x="192.6" y="174.6">15</text>
<text x="234" y="179.9">2</text>
<text x="254.4" y="176.4">3</text>
<text x="283.9" y="179.4">VCC</text>
<text x="351.7" y="175.9">IOB5</text>
<text x="351.7" y="179.4">IOB6</text>
<text x="62.4" y="182.9">D1</text>
<text x="112.8" y="181.2">VCC 17</text>
<text x="128.1" y="183.1">P7</text>
<text x="150.3" y="185.2">19</text>
<text x="153.3" y="181.2">VCC</text>
<text x="165.2" y="185.2">4</text>
<text x="165.2" y="181.7">6</text>
<text x="170.4" y="183.1">OE1</text>
<text x="185.5" y="183.1">Y2</text>
<text x="192.6" y="185.2">12</text>
<text x="192.6" y="181.7">13</text>
<text x="351.7" y="182.9">CODE_LED</text>
<text x="62.4" y="186.4">D2</text>
<text x="62.4" y="190">D3</text>
<text x="111.8" y="191.7">A3</text>
<text x="111.8" y="188.2">A5</text>
<text x="122.9" y="188.7">3</text>
<text x="128.1" y="190.1">Q0</text>
<text x="145.2" y="186.6">P</text>
<text x="165.2" y="188.7">5</text>
<text x="170.4" y="186.6">OE2A</text>
<text x="170.4" y="190.1">OE2B</text>
<text x="185.5" y="190.1">Y4</text>
<text x="185.5" y="186.6">Y3</text>
<text x="192.6" y="188.7">11</text>
<text x="62.4" y="193.5">D4</text>
<text x="62.4" y="197">D5</text>
<text x="111.8" y="195.3">A2</text>
<text x="122.9" y="192.3">5</text>
<text x="122.9" y="195.8">7</text>
<text x="128.1" y="193.7">Q1</text>
<text x="128.1" y="197.2">Q2</text>
<text x="185.5" y="197.2">Y6</text>
<text x="185.5" y="193.7">Y5</text>
<text x="192.6" y="195.8">9</text>
<text x="192.6" y="192.3">10</text>
<text x="234" y="194">4</text>
<text x="254.4" y="197.6">6</text>
<text x="62.4" y="200.6">D6</text>
<text x="106.1" y="202.3">IOREQ</text>
<text x="111.3" y="198.8">M1</text>
<text x="120.9" y="202.8">12</text>
<text x="122.9" y="199.3">9</text>
<text x="128.1" y="200.7">Q3</text>
<text x="185.5" y="200.7">Y7</text>
<text x="192.6" y="199.3">7</text>
<text x="234" y="201.1">5</text>
<text x="62.4" y="204.1">D7</text>
<text x="111.8" y="209.4">A6</text>
<text x="111.8" y="205.8">A4</text>
<text x="120.9" y="206.4">14</text>
<text x="120.9" y="209.9">16</text>
<text x="128.1" y="204.3">Q4</text>
<text x="128.1" y="207.8">Q5</text>
<text x="111.8" y="212.9">A7</text>
<text x="120.9" y="213.4">18</text>
<text x="128.1" y="211.3">Q6</text>
<text x="128.1" y="214.8">Q7</text>
</g>
<g font-size="3.2">
<text x="219.1" y="45.9">7</text>
<text x="259.6" y="45.9">7</text>
<text x="373.9" y="68.4">3</text>
<text x="373.9" y="72">2</text>
<text x="373.9" y="75.5">1</text>
<text x="254.4" y="183.4">7</text>
<text x="165.2" y="199.3">8</text>
<text x="170.4" y="200.7">GND</text>
<text x="254.4" y="204.6">7</text>
<text x="139.8" y="221.9">GND</text>
<text x="150.3" y="220.5">10</text>
<text x="28.9" y="264.2">1</text>
<text x="28.9" y="267.8">3</text>
<text x="39.6" y="264.2">2</text>
<text x="39.6" y="267.8">4</text>
<text x="28.9" y="271.3">5</text>
<text x="28.9" y="274.8">7</text>
<text x="39.6" y="271.3">6</text>
<text x="39.6" y="274.8">8</text>
<text x="28.9" y="278.3">9</text>
<text x="37.6" y="278.3">10</text>
</g>
<g font-size="3.2" fill="#f00">
<text x="196.7" y="49.4">14</text>
<text x="237.3" y="49.4">14</text>
<text x="192.6" y="167.6">16</text>
<text x="182.8" y="169">VCC</text>
<text x="232" y="187">14</text>
<text x="232" y="208.1">14</text>
<text x="120.9" y="220.5">20</text>
<text x="128.1" y="221.9">VCC</text>
</g>
<g font-size="3.2" fill="#008484">
<text x="317.3" y="108">U2</text>
<text x="311.6" y="192.6">YM2149</text>
</g>
<g font-size="2.8" fill="#840000">
<text x="161.5" y="24.6">VCC</text>
<text x="298.8" y="113.2">23</text>
<text x="319.2" y="113.1" transform="rotate(-90 319.2 113.1)">40</text>
<text x="338" y="113.2">4</text>
<text x="306.6" y="114.6">RESET</text>
<text x="320.6" y="116.2" transform="rotate(-90 320.6 116.2)">VCC</text>
<text x="325.2" y="118.1">CH_B</text>
<text x="325.2" y="114.6">CH_A</text>
<text x="338" y="116.7">3</text>
<text x="298.8" y="120.3">22</text>
<text x="306.6" y="121.6">CLOCK</text>
<text x="323.5" y="125.1">TEST1</text>
<text x="325.2" y="121.6">CH_C</text>
<text x="330" y="123.8">39</text>
<text x="336.3" y="120.3">38</text>
<text x="298.8" y="127.3">26</text>
<text x="306.6" y="128.7">SEL</text>
<text x="325.2" y="128.7">IOA0</text>
<text x="336.3" y="130.8">20</text>
<text x="336.3" y="127.3">21</text>
<text x="298.8" y="137.9">36</text>
<text x="298.8" y="134.4">37</text>
<text x="306.6" y="135.7">DA0</text>
<text x="325.2" y="135.7">IOA2</text>
<text x="325.2" y="132.2">IOA1</text>
<text x="336.3" y="137.9">18</text>
<text x="336.3" y="134.4">19</text>
<text x="298.8" y="141.4">35</text>
<text x="306.6" y="142.8">DA2</text>
<text x="306.6" y="139.3">DA1</text>
<text x="325.2" y="142.8">IOA4</text>
<text x="325.2" y="139.3">IOA3</text>
<text x="336.3" y="141.4">17</text>
<text x="298.8" y="148.5">33</text>
<text x="298.8" y="145">34</text>
<text x="306.6" y="149.8">DA4</text>
<text x="306.6" y="146.3">DA3</text>
<text x="325.2" y="149.8">IOA6</text>
<text x="325.2" y="146.3">IOA5</text>
<text x="336.3" y="148.5">15</text>
<text x="336.3" y="145">16</text>
<text x="298.8" y="155.5">31</text>
<text x="298.8" y="152">32</text>
<text x="306.6" y="153.4">DA5</text>
<text x="325.2" y="153.4">IOA7</text>
<text x="336.3" y="152">14</text>
<text x="298.8" y="159.1">30</text>
<text x="306.6" y="160.4">DA7</text>
<text x="306.6" y="156.9">DA6</text>
<text x="325.2" y="160.4">IOB0</text>
<text x="336.3" y="159.1">13</text>
<text x="298.8" y="166.1">25</text>
<text x="306.6" y="167.5">A8</text>
<text x="325.2" y="167.5">IOB2</text>
<text x="325.2" y="164">IOB1</text>
<text x="336.3" y="166.1">11</text>
<text x="336.3" y="162.6">12</text>
<text x="298.8" y="169.7">24</text>
<text x="306.6" y="171">A9</text>
<text x="325.2" y="171">IOB3</text>
<text x="336.3" y="169.7">10</text>
<text x="338" y="173.2">9</text>
<text x="298.8" y="176.7">29</text>
<text x="306.6" y="178.1">BC1</text>
<text x="325.2" y="178.1">IOB5</text>
<text x="325.2" y="174.5">IOB4</text>
<text x="338" y="176.7">8</text>
<text x="298.8" y="183.8">27</text>
<text x="298.8" y="180.2">28</text>
<text x="306.6" y="185.1">BDIR</text>
<text x="306.6" y="181.6">BC2</text>
<text x="317.1" y="185.9" transform="rotate(-90 317.1 185.9)">NC</text>
<text x="320.6" y="185.9" transform="rotate(-90 320.6 185.9)">GND</text>
<text x="324.1" y="185.9" transform="rotate(-90 324.1 185.9)">NC</text>
<text x="325.2" y="185.1">IOB7</text>
<text x="325.2" y="181.6">IOB6</text>
<text x="338" y="183.8">6</text>
<text x="338" y="180.2">7</text>
<text x="315.7" y="187.3" transform="rotate(-90 315.7 187.3)">2</text>
<text x="319.2" y="187.3" transform="rotate(-90 319.2 187.3)">1</text>
<text x="322.8" y="187.3" transform="rotate(-90 322.8 187.3)">5</text>
</g>
<g font-size="2.5" fill="#8d2323">
<text x="42.7" y="88.2">A15</text>
<text x="42.7" y="91.7">A14</text>
<text x="42.7" y="95.2">A13</text>
<text x="42.7" y="98.8">A12</text>
<text x="42.7" y="102.3">A11</text>
<text x="42.7" y="105.8">A10</text>
<text x="42.7" y="109.4">A9</text>
<text x="42.7" y="112.9">A8</text>
<text x="42.7" y="116.4">A7</text>
<text x="42.7" y="119.9">A6</text>
<text x="42.7" y="123.5">A5</text>
<text x="42.7" y="127">A4</text>
<text x="42.7" y="130.5">A3</text>
<text x="42.7" y="134.1">A2</text>
<text x="42.7" y="137.6">A1</text>
<text x="42.7" y="141.1">A0</text>
<text x="27.5" y="144.6">GND</text>
<text x="28" y="148.2">VCC</text>
<text x="42.7" y="144.6">GND</text>
<text x="42.7" y="148.2">VCC</text>
<text x="23.5" y="155.2">RESET2</text>
<text x="26.5" y="151.7">RFSH</text>
<text x="42.7" y="151.7">M1</text>
<text x="42.7" y="155.2">RESET</text>
<text x="26.8" y="158.7">CLK2</text>
<text x="42.7" y="158.7">CLK</text>
<text x="22.9" y="162.3">BUSACK</text>
<text x="26.7" y="165.8">HALT</text>
<text x="42.7" y="162.3">INT</text>
<text x="42.7" y="165.8">MREQ</text>
<text x="24.3" y="169.3">BUSRQ</text>
<text x="26.5" y="172.9">WAIT</text>
<text x="42.7" y="169.3">WR</text>
<text x="42.7" y="172.9">RD</text>
<text x="28.2" y="176.4">NMI</text>
<text x="29.7" y="179.9">D8</text>
<text x="42.7" y="176.4">IOREQ</text>
<text x="42.7" y="179.9">D0</text>
<text x="29.7" y="183.4">D9</text>
<text x="42.7" y="183.4">D1</text>
<text x="28.1" y="187">D10</text>
<text x="28.1" y="190.5">D11</text>
<text x="42.7" y="187">D2</text>
<text x="42.7" y="190.5">D3</text>
<text x="28.1" y="194">D12</text>
<text x="28.1" y="197.6">D13</text>
<text x="42.7" y="194">D4</text>
<text x="42.7" y="197.6">D5</text>
<text x="28.1" y="201.1">D14</text>
<text x="42.7" y="201.1">D6</text>
<text x="28.1" y="204.6">D15</text>
<text x="28.4" y="208.1">TX2</text>
<text x="42.7" y="204.6">D7</text>
<text x="42.7" y="208.1">TX</text>
<text x="26.4" y="215.2">USR5</text>
<text x="28.2" y="211.7">RX2</text>
<text x="42.7" y="211.7">RX</text>
<text x="42.7" y="215.2">USR1</text>
<text x="26.4" y="218.7">USR6</text>
<text x="42.7" y="218.7">USR2</text>
<text x="26.4" y="222.2">USR7</text>
<text x="26.4" y="225.8">USR8</text>
<text x="42.7" y="222.2">USR3</text>
<text x="42.7" y="225.8">USR4</text>
</g>
<g font-size="1.8">
<text x="201" y="156.2">VCC</text>
<text x="105.7" y="221.5">VCC</text>
</g>
<g font-size="1.8" fill="#00f">
<text x="213.4" y="175">RD A2 - (REG_RD)</text>
<text x="213.4" y="189.1">WR A0 (ADDR)</text>
<text x="15.7" y="197">D13</text>
<text x="15.7" y="200.6">D14</text>
<text x="213.4" y="203.2">WR A1 - (REG_WR)</text>
<text x="15.7" y="204.1">D15</text>
<text x="17.9" y="214.7">USR5</text>
<text x="53.6" y="214.7">USR1</text>
</g>
</svg>
